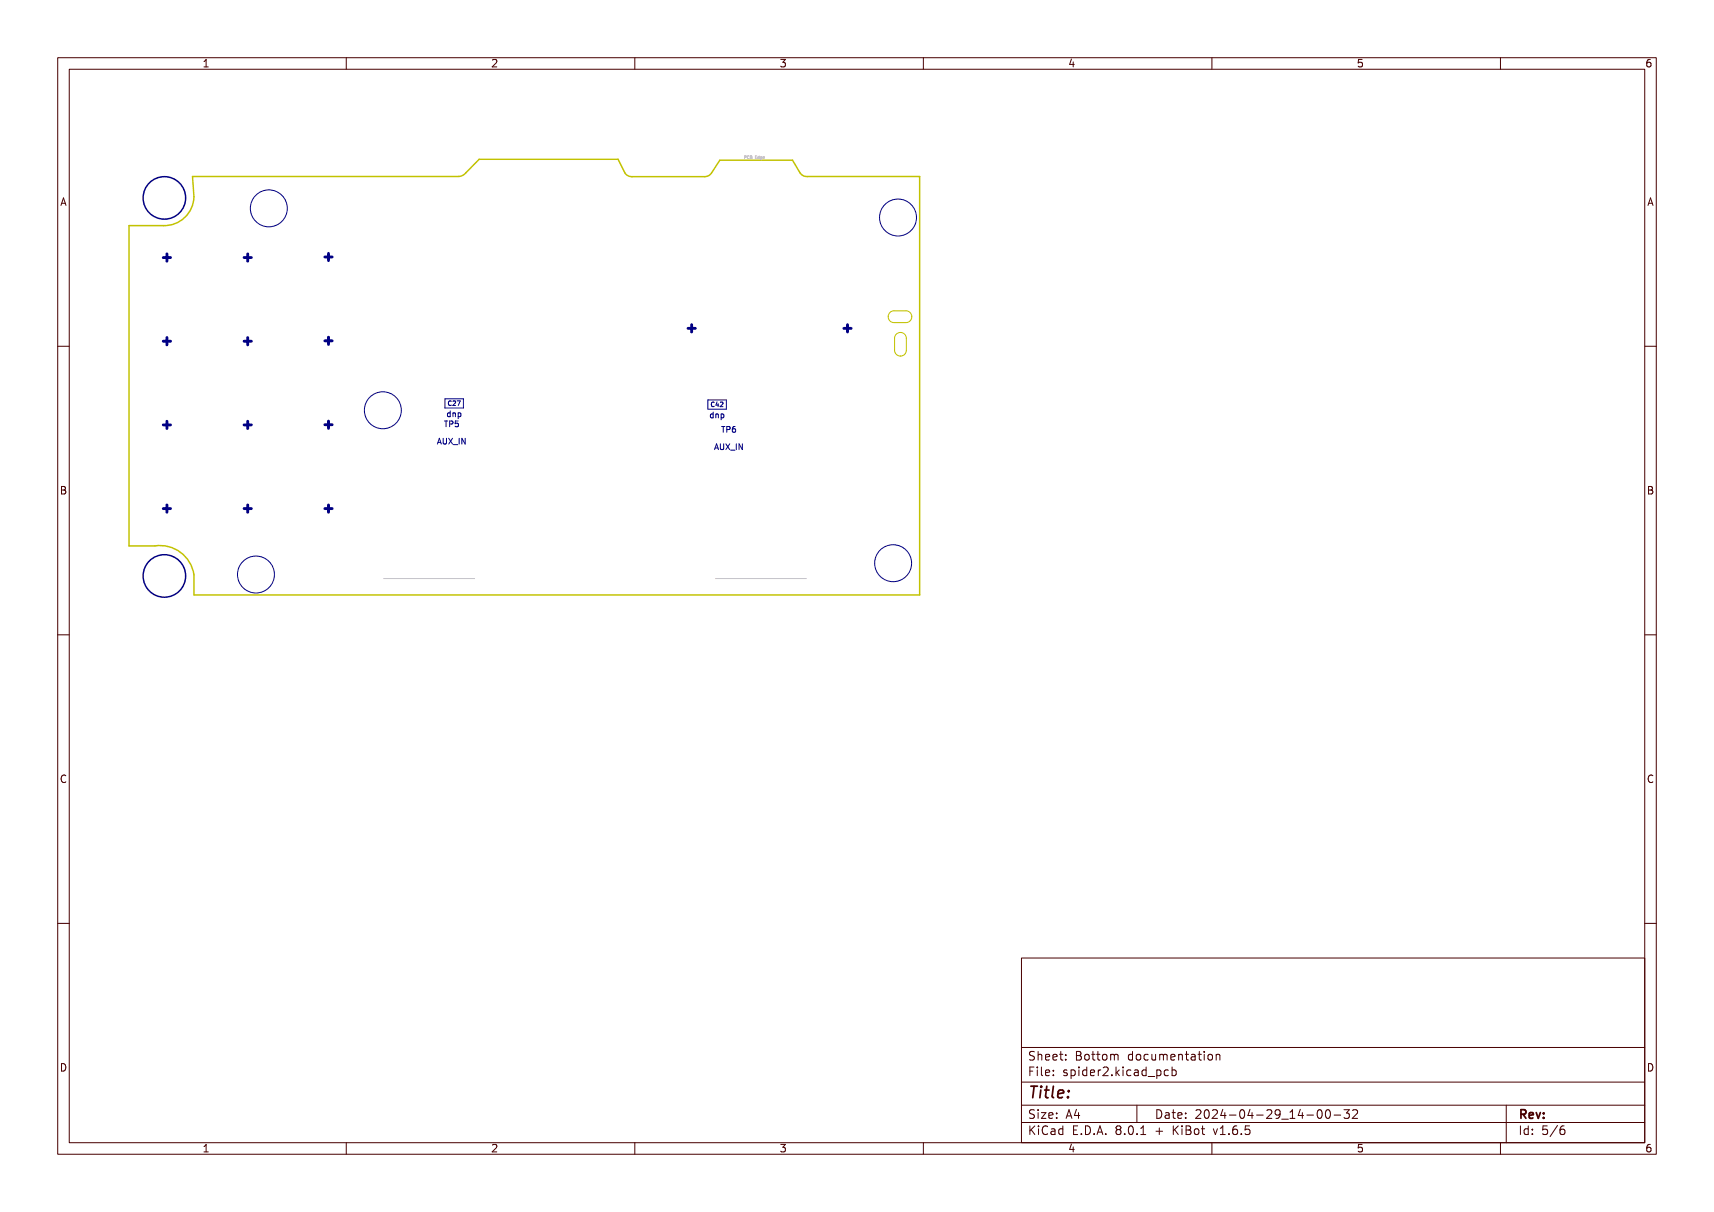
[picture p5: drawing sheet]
<svg xmlns="http://www.w3.org/2000/svg" width="297mm" height="210mm" viewBox="0 0 297 210" stroke-linecap="round" stroke-linejoin="round" font-family="sans-serif">
<g fill="none" stroke="#000084" stroke-width=".17">
<path d="M75.8 76.9l.3-1 .4 1M75.9 76.7h.5M76.8 75.9v.9l.2 .1 .4-.1v-.9M77 72.9h.6M77.1 69.1h3.2v1.6h-3.2zM77.3 72.9v1M77.7 75.9l.7 1M77.9 73.5l.5-.1v-.4l-.5-.1v1M78 71.2v1M78 71.6l-.3-.1-.2 .2 .1 .5h.4M78.2 69.5a.36 .36 0 0 0-.5 .4 .36 .36 0 0 0 .5 .3M78.4 75.9l-.7 1"/>
<path d="M78.5 71.5v.7M78.5 71.6h.4v.6M78.5 69.5h.3l.1 .2-.4 .6h.4M78.6 77h.7M79.2 69.5h.5l-.3 .8M79.4 72.9h-.5v.5h.4l.1 .4-.2 .1-.3-.1M79.4 71.6l.3-.1 .2 .2-.1 .5h-.4M79.4 71.5v1M79.6 75.9v1M80.6 75.9v1l-.6-1v1M122.7 69.3h3.2v1.6h-3.2zM123.6 71.4v1"/>
<path d="M123.6 71.8l-.3-.1-.2 .2 .1 .5h.4M123.8 69.7a.35 .35 0 0 0-.5 .4 .35 .35 0 0 0 .5 .3M123.8 77.9l.4-1 .3 1M123.9 77.6h.5M124.1 71.8h.3l.1 .6M124.1 71.7v.7M124.2 69.6l-.1 .6h.4M124.4 69.9v.6M124.8 69.7h.3l.2 .2-.5 .6h.5M124.8 76.9v.8l.2 .2 .4-.2v-.8M125 71.8l.2-.1 .2 .2-.1 .5h-.3M125 71.7v1"/>
<path d="M125 73.9h.6M125.3 73.9v1M125.8 76.9l.6 1M125.9 74.4h.5l.1-.4-.6-.1v1M126.4 76.9l-.6 1M126.6 78h.7M127.4 73.9l-.3 .1-.2 .1v.6l.2 .2 .3-.1v-.5h-.3l-.2 .2M127.6 76.9v1M128.6 76.9v1l-.5-1v1"/>
<circle cx="46.6" cy="36.1" r="3.2"/>
<circle cx="155.6" cy="37.7" r="3.2"/>
<circle cx="66.3" cy="71.1" r="3.2"/>
<circle cx="44.4" cy="99.6" r="3.2"/>
<circle cx="154.8" cy="97.6" r="3.2"/>
</g>
<path d="M22.4 39.1h6a5.1 5.1 0 0 0 5.2-5l-.2-3.5h46a1.7 1.7 0 0 0 1.3-.6l2.3-2.4h24.1l1.2 2.3a1.39 1.39 0 0 0 1.2 .7h12.5a1.39 1.39 0 0 0 1.3-.7l1.4-2.1h12.6l1.3 2.1a1.39 1.39 0 0 0 1.3 .7h19.5v72.5h-125.8v-3.5a5.9 5.9 0 0 0-6.7-5h-4.5z" fill="none" stroke="#c2c200" stroke-width=".25"/>
<path d="M154.2 54.1l.7-.2h2.1a1.02 1.02 0 0 1 1 1 1.02 1.02 0 0 1-1 1h-2.1a1.02 1.02 0 0 1-.9-.6 1.02 1.02 0 0 1 .2-1.2zM155.3 57.9a1.03 1.03 0 0 1 1.1-.2 1.03 1.03 0 0 1 .7 .9v2.1a1.02 1.02 0 0 1-1.1 1 1.02 1.02 0 0 1-1-1v-2.1z" fill="none" stroke="#c2c200" stroke-width=".17"/>
<g fill="none" stroke="#c2c2c2" stroke-width=".17">
<path d="M129.3 27h-.3v.5M129.3 27h.1M129.3 27v.2l-.3 .1M129.8 27a.23 .23 0 0 0-.3 .3 .23 .23 0 0 0 .3 .2M129.8 27h.1M129.8 27.5h.1M130 27.2h.2M130.2 27.2l.1-.2h-.3v.5h.3M130.2 27.2l.1 .3M130.3 27.5h.1M130.9 27.2h.2M131.1 27h-.2v.5h.2"/>
<path d="M131.6 27.2l-.3 .1 .1 .2h.2M131.6 27v.5M132 27.2l-.2 .1v.2h.2M132 27.2v.4h-.2M132.2 27.3h.3l-.1-.1h-.2l.1 .3h.1M66.5 100.2h15.7M124 100.2h15.7"/>
</g>
<g fill="none" stroke="#000084" stroke-width=".25">
<circle cx="28.5" cy="34.3" r="3.7"/>
<circle cx="28.5" cy="99.8" r="3.7"/>
</g>
<g fill="none" stroke="#000084" stroke-width=".5">
<path d="M28.3 44.6h1.3M28.3 59.1h1.3M28.9 44v1.3M28.9 58.5v1.3M42.3 44.6h1.3M42.3 59.1h1.3M42.9 44v1.3M42.9 58.5v1.3M56.3 59.1h1.3M56.3 44.5h1.3M56.9 43.9v1.3M56.9 58.4v1.3"/>
<path d="M119.2 56.9h1.3M119.8 56.3v1.2M146.2 56.9h1.3M146.9 56.3v1.2M28.3 73.6h1.3M28.9 73v1.3M42.3 73.6h1.3M42.9 73v1.3M56.3 73.6h1.3M56.9 73v1.2M28.3 88.1h1.3M28.9 87.5v1.3"/>
<path d="M42.3 88.1h1.3M42.9 87.5v1.3M56.3 88.1h1.3M56.9 87.5v1.3"/>
</g>
<g fill="none" stroke="#480000" stroke-width=".17">
<path d="M10 10h277v190h-277zM12 12h273v186h-273zM35.3 10.7l.4-.4v1.3M35.3 11.6h.8M60 10v2M85.3 10.4l.5-.1 .3 .4-.8 .9h.8M110 10v2M135.3 10.3h.8l-.4 .5 .3 .1v.6l-.2 .1-.5-.1M160 10v2M185.7 10.2l-.4 1h.9M186 10.7v.9M210 10v2"/>
<path d="M236 10.3h-.6l-.1 .6 .2-.1 .5 .1 .1 .1-.1 .5-.2 .1-.5-.1M260 10v2M286 10.3l-.4 .1a.87 .87 0 0 0 0 1.2l.4-.1 .1-.5-.3-.2-.3 .1-.2 .1M10.6 35.6l.4-1.3 .4 1.3M10.7 35.2h.6M285.6 35.6l.4-1.3 .4 1.3M285.7 35.2h.6M10 60h2M285 60h2M10.7 84.3l.6 .1v.3l-.2 .2a.35 .35 0 0 1 .3 .3 .35 .35 0 0 1-.2 .4h-.5zM10.7 84.9h.4M285.7 84.3l.6 .1v.3l-.2 .2a.35 .35 0 0 1 .3 .3 .35 .35 0 0 1-.2 .4h-.5z"/>
<path d="M285.7 84.9h.4M10 110h2M285 110h2M11.4 134.4a.62 .62 0 0 0-.9 .5 .62 .62 0 0 0 .7 .7l.2-.1M286.4 134.4a.62 .62 0 0 0-.9 .5 .62 .62 0 0 0 .7 .7l.2-.1M10 160h2M285 160h2M177 166h108v32h-108zM10.7 184.3a.66 .66 0 0 1 .7 .6 .66 .66 0 0 1-.7 .7zM35.3 199.6h.8M35.3 198.7l.4-.4v1.3M60 198v2"/>
<path d="M85.3 198.4l.5-.1 .3 .4-.8 .9h.8M110 198v2M135.3 198.3h.8l-.4 .5 .3 .1v.6l-.2 .1-.5-.1M160 198v2M177 181.5h108M177 187.5h108M177 191.5h108M177 194.5h108M178.5 185.6h.5M178.5 195.1v1.5M178.7 195.7l.6 .9M179.2 184.9h-.7v1.5"/>
<path d="M179.2 182.3l-.5-.1-.2 .1v.5l.6 .2 .1 .4-.2 .3-.6-.1M179.2 192.4l-.5-.1-.2 .1v.5l.6 .2 .1 .4-.2 .3-.6-.1M179.3 195.1l-.8 .8M179.7 184.9v.1M179.7 185.4v1M179.9 182.8l.2-.1 .4 .1v.9M179.9 182.2v1.5M179.9 192.3v.1M179.9 192.8v1M180 195.1v.1M180 195.6v1M180.5 184.9v1.3l.2 .2"/>
<path d="M180.5 192.8h.7l-.7 1h.7M181.2 183.2l.7-.2-.1-.2-.4-.1-.2 .2v.7h.6M181.2 185.9l.7-.2-.1-.2-.4-.1-.2 .2v.7h.6M181.5 195.2a.6 .6 0 0 0-.7 0 .6 .6 0 0 0-.2 .7 .56 .56 0 0 0 .3 .6 .56 .56 0 0 0 .6-.1M181.7 193.3l.8-.2-.1-.2-.4-.1-.3 .2 .1 .7h.6M182.2 195.7h.5l.1 .9M182.5 183.2l.7-.2-.1-.2-.4-.1-.2 .2v.7h.6M182.5 186.2v.2M182.5 185.5v.1M182.8 195.9l-.5 .1a.29 .29 0 0 0-.2 .3 .29 .29 0 0 0 .2 .3l.5-.1M183.1 193.6v.2M183.1 192.9v.1"/>
<path d="M183.6 182.7h.6M183.8 182.2v1.3l.4 .2M184.2 195.7l-.5-.1-.2 .3v.4l.1 .2h.6M184.2 195.1v1.5M184.7 183.5v.2M184.7 182.8v.1M184.7 193.8l.5-1.5 .5 1.5M184.9 185.5l-.4-.1-.2 .2 .1 .2 .5 .2v.3h-.6M184.9 193.4h.7M185.6 185.5l.4-.1 .3 .3v.4l-.1 .2h-.6M185.6 185.4v1.5M185.7 198.2l-.4 1h.9"/>
<path d="M186 198.7v.9M186 195.8h.5M186.5 182.2h.5l.2 .1 .1 .3-.3 .3a.4 .4 0 0 1 .4 .4 .4 .4 0 0 1-.3 .4h-.6zM186.5 182.9h.5M186.5 192.2l-.3 1.1h.9M186.7 195.1h-.7v1.5h.7M186.9 192.8v1M187 184.9v.1M187 185.4v1M187.4 196.4v.2M188.1 182.8l.4-.1 .2 .3v.4l-.2 .3-.4-.1-.1-.2v-.4zM188.1 195.1a.76 .76 0 0 1 .9 .7 .76 .76 0 0 1-.9 .8z"/>
<path d="M188.3 185.5l-.4-.1-.3 .3v.4l.1 .2h.6M188.3 184.9v1.5M189 185.9l.7-.2-.1-.2-.4-.1-.2 .2v.7h.6M189.2 182.7h.5M189.4 182.2v1.3l.3 .2M189.6 196.4v.2M190 182.7h.6M190.1 196.6l.5-1.5 .5 1.5M190.2 182.2v1.3l.4 .2M190.2 196.2h.8M190.3 185.4v1M190.7 185.4l-.2 .1-.2 .2"/>
<path d="M191.1 182.8l.2-.1 .4 .1 .1 .6-.1 .2-.4 .1-.2-.2zM191.2 185l.2-.1h.3l.3 .1v.3l-.9 1.1h.9M191.6 196.4v.2M192.5 182.8l.4-.1 .2 .2M192.5 182.7v1M192.7 186.2v.2M193.1 182.9l.2-.2 .4 .1v.9M193.1 182.9v.8M193.4 184.9v1.5M193.5 185.8l.5 .6M193.7 195.7l-.3 .3 .1 .4 .2 .2 .4-.1 .1-.2v-.3l-.2-.3M193.7 195.7l-.3-.3 .3-.3h.3l.2 .3-.2 .3"/>
<path d="M193.7 195.7h.3M194 185.4l-.6 .6M194.6 184.9v.1M194.6 185.4v1M194.9 196.4v.2M195.7 195.2l.2-.1a.81 .81 0 0 1 .6 .6 .81 .81 0 0 1-.3 .8l-.2 .1a.81 .81 0 0 1-.3-1.4zM196 185.5l-.5-.1-.3 .3v.4l.2 .2h.6M196.2 182.8l-.4-.1-.3 .3v.4l.2 .2h.5M196.2 182.2v1.5M196.6 185.5h.6v.9M197 182.8l.2-.1 .4 .1 .1 .6-.2 .2-.3 .1-.2-.2zM197 191.5v3"/>
<path d="M197 196.4v.2M197.2 185.7l-.5 .1a.3 .3 0 0 0-.2 .3 .3 .3 0 0 0 .2 .3l.5-.1M197.7 196.6h.8M197.7 195.5l.4-.4v1.5M198.6 185.5l-.4-.1-.3 .3v.4l.1 .2h.6M198.6 184.9v1.5M199 182.8l-.5-.1-.3 .3v.4l.2 .2h.6M199 186.5h1.1M199.6 182.7l.1 .9 .3 .1 .2-.2M200.2 182.7v1M200.3 196h1.2M200.5 185.5l.4-.1 .3 .3v.4l-.2 .2h-.5"/>
<path d="M200.5 185.4v1.5M200.5 192.3a.76 .76 0 0 1 .8 .7 .76 .76 0 0 1-.8 .8zM200.9 195.4v1.2M201 182.8l.4-.1 .2 .2M201 182.7v1M201.6 182.9l.2-.2 .4 .1v.9M201.6 182.9v.8M202 192.9h.5l.1 .9M202.5 185.5l-.5-.1-.3 .3v.4l.2 .2h.6M202.6 193.1l-.5 .1a.29 .29 0 0 0-.2 .3 .29 .29 0 0 0 .2 .3l.5-.1M202.9 183.2l.7-.2-.1-.2-.4-.1-.2 .2 .1 .7h.5M203.1 185.5l.4-.1 .3 .3v.4l-.1 .2h-.6"/>
<path d="M203.1 184.9v1.5M203.1 192.8h.6M203.3 192.3v1.3l.4 .2M203.3 195.1v1.5M203.5 195.7l.7 .9M204.1 193.3l.7-.2-.1-.2-.4-.1-.2 .2 .1 .7h.5M204.2 195.1l-.9 .8M204.2 182.8l.3-.1 .3 .1 .1 .9M204.2 182.7v1M204.8 195.1v.1M204.8 195.6v1M205.4 182.7h.6"/>
<path d="M205.5 193.6v.2M205.5 192.9v.1M205.5 195.1h.5l.2 .1 .1 .3-.3 .3a.4 .4 0 0 1 .4 .4 .4 .4 0 0 1-.3 .4h-.6zM205.5 195.8h.5M205.6 182.2v1.3l.1 .1 .3 .1M206.5 182.8h.5l.1 .9M207 195.7l.2-.1 .5 .1v.6l-.1 .2-.4 .1-.2-.2zM207.1 183l-.5 .1a.29 .29 0 0 0-.2 .3 .29 .29 0 0 0 .2 .3l.5-.1M207.2 192.4l.3-.1h.3l.2 .1 .1 .3-.1 .2-.8 .9h.9M207.6 182.7h.6M207.8 182.2v1.3l.1 .1 .3 .1M208.2 195.6h.5"/>
<path d="M208.4 195.1v1.3l.3 .2M208.7 182.2v.1M208.7 182.7v1M208.8 192.4l.2-.1a.81 .81 0 0 1 .6 .6 .81 .81 0 0 1-.3 .8l-.1 .1a.81 .81 0 0 1-.4-1.4zM209.4 182.8l.2-.1 .4 .1 .1 .6-.1 .2-.4 .1-.2-.2zM210 198v2M210.1 192.4l.2-.1h.4l.2 .1 .1 .3-.1 .2-.9 .9h1M210.2 195.6l.4 1 .4-1M210.7 182.8l.3-.1 .3 .1 .1 .9M210.7 182.7v1M211.5 196.6h.8M211.5 195.5l.4-.4v1.5"/>
<path d="M211.9 192.2l-.4 1.1h1M212.2 192.8v1M213 196.4v.2M213 193.2h1.2M214.3 195.1a.59 .59 0 0 0-.7 .6v.6l.1 .2 .5 .1 .2-.2 .1-.5-.2-.2h-.4l-.3 .2M215 192.4l.2-.1a.81 .81 0 0 1 .6 .6 .81 .81 0 0 1-.3 .8l-.2 .1a.81 .81 0 0 1-.6-.6 .81 .81 0 0 1 .3-.8zM215.1 196.4v.2M216.5 195.1h-.7l-.1 .7 .3-.1h.5l.1 .2-.1 .5-.2 .2-.6-.2M216.6 192.2l-.4 1.1h1M217 192.8v1M217.7 193.2h1.2M219.5 192.4l.2-.1h.4l.2 .1 .1 .3-.1 .2-.8 .9h.9"/>
<path d="M221.8 192.9l-.3 .3h-.3l-.2-.3v-.3l.1-.2 .4-.1 .2 .1a.99 .99 0 0 1-.3 1.4h-.3M222.1 193.9h1.1M223.5 193.8h.9M223.5 192.7l.5-.4v1.5M225.3 192.2l-.3 1.1h.9M225.7 192.8v1M226.5 193.2h1.1M228.5 192.4l.1-.1a.81 .81 0 0 1 .6 .6 .81 .81 0 0 1-.3 .8l-.2 .1a.82 .82 0 0 1-.5-.6 .82 .82 0 0 1 .3-.8zM229.9 192.4l.1-.1a.81 .81 0 0 1 .6 .6 .81 .81 0 0 1-.3 .8l-.1 .1a.81 .81 0 0 1-.6-.6 .81 .81 0 0 1 .3-.8zM231.2 193.2h1.1M232.9 192.3h.9l-.5 .6 .4 .1v.6l-.2 .2h-.4l-.2-.2M234.4 192.4l.2-.1h.4l.2 .1v.3v.2l-.9 .9h.9"/>
<path d="M236 198.3h-.6l-.1 .6 .2-.1 .5 .1 .1 .1-.1 .5-.2 .1-.5-.1M260 198v2M261 191.5v6.5M263.5 195.1v1.5M264.8 195.1v1.5M264.8 195.7l-.4-.1-.3 .3v.4l.1 .2h.6M265.5 196.4v.2M265.5 195.7v.1M268.1 195.1h-.7l-.1 .7 .2-.1h.5l.2 .2-.1 .5-.2 .2-.6-.2M269.9 195l-1.3 1.9M271 195.1a.59 .59 0 0 0-.7 .6v.6l.2 .2 .4 .1 .2-.2 .1-.5-.2-.2h-.4l-.3 .2M285.7 184.3a.66 .66 0 0 1 .7 .6 .66 .66 0 0 1-.7 .7z"/>
<path d="M286 198.3l-.4 .1a.87 .87 0 0 0 0 1.2l.4-.1 .1-.5-.3-.2-.3 .1-.2 .1"/>
</g>
<g fill="none" stroke="#480000" stroke-width=".3">
<path d="M178.6 188.2h1.2M179.2 188.2l-.3 2M180.4 188.9l-.2 1.3M180.4 188.2l-.1 .1 .1 .1M180.4 188.2l.1 .1-.1 .1M180.4 188.2v.2M181 188.9h.8M181.4 188.2l-.2 1.7v.2l.4 .1M182.5 188.2l-.2 1.7 .3 .3M183.3 189.5l1-.1-.1-.4-.5-.1-.3 .3-.1 .9 .2 .1 .6-.1M185.1 190v.1l-.1 .1M185.1 190l-.1 .1v.1"/>
<path d="M185.1 190l-.1 .2M185.2 189v.2M185.2 189l.1 .1-.1 .1M185.2 189l-.1 .1 .1 .1M263.6 193.1l.7-.1 .1-.2-.1-.4-.2-.1h-.5v1.5M263.9 193.1l.5 .7M265 193.3l.7-.2-.1-.3h-.4l-.2 .2 .1 .7h.5M266.2 192.8l.4 1 .3-1M267.5 193.6v.2M267.5 192.8v.2"/>
</g>
<text font-size="2.7" fill="#fff" x="178" y="190.3">Title:</text>
<g font-size="2" fill="#fff">
<text x="178" y="183.7">Sheet: Bottom documentation</text>
<text x="178" y="186.4">File: spider2.kicad_pcb</text>
<text x="178" y="196.6">KiCad E.D.A. 8.0.1 + KiBot v1.6.5</text>
<text x="178" y="193.8">Size: A4</text>
<text x="200" y="193.8">Date: 2024-04-29_14-00-32</text>
<text x="263" y="193.8">Rev:</text>
<text x="263" y="196.6">Id: 5/6</text>
</g>
<g font-size="1.7" fill="#fff">
<text x="35" y="11.6">1</text>
<text x="85" y="11.6">2</text>
<text x="135" y="11.6">3</text>
<text x="185" y="11.6">4</text>
<text x="235" y="11.6">5</text>
<text x="285" y="11.6">6</text>
<text x="10.5" y="35.6">A</text>
<text x="285.5" y="35.6">A</text>
<text x="10.5" y="85.7">B</text>
<text x="285.5" y="85.7">B</text>
<text x="10.5" y="135.6">C</text>
<text x="285.5" y="135.6">C</text>
<text x="10.5" y="185.7">D</text>
<text x="285.5" y="185.7">D</text>
<text x="35" y="199.6">1</text>
<text x="85" y="199.6">2</text>
<text x="135" y="199.6">3</text>
<text x="185" y="199.6">4</text>
<text x="235" y="199.6">5</text>
<text x="285" y="199.6">6</text>
</g>
<g font-size="1.3" fill="#fff">
<text x="75.9" y="77">AUX_IN</text>
<text x="77.1" y="74">TP5</text>
<text x="77.5" y="72.2">dnp</text>
<text x="123.1" y="72.5">dnp</text>
<text x="123.9" y="78">AUX_IN</text>
<text x="125.1" y="75">TP6</text>
</g>
<g font-size="1.1" fill="#fff">
<text x="77.7" y="70.3">C27</text>
<text x="123.3" y="70.5">C42</text>
</g>
<text font-size=".7" fill="#fff" x="129.1" y="27.5">PCB Edge</text>
</svg>
